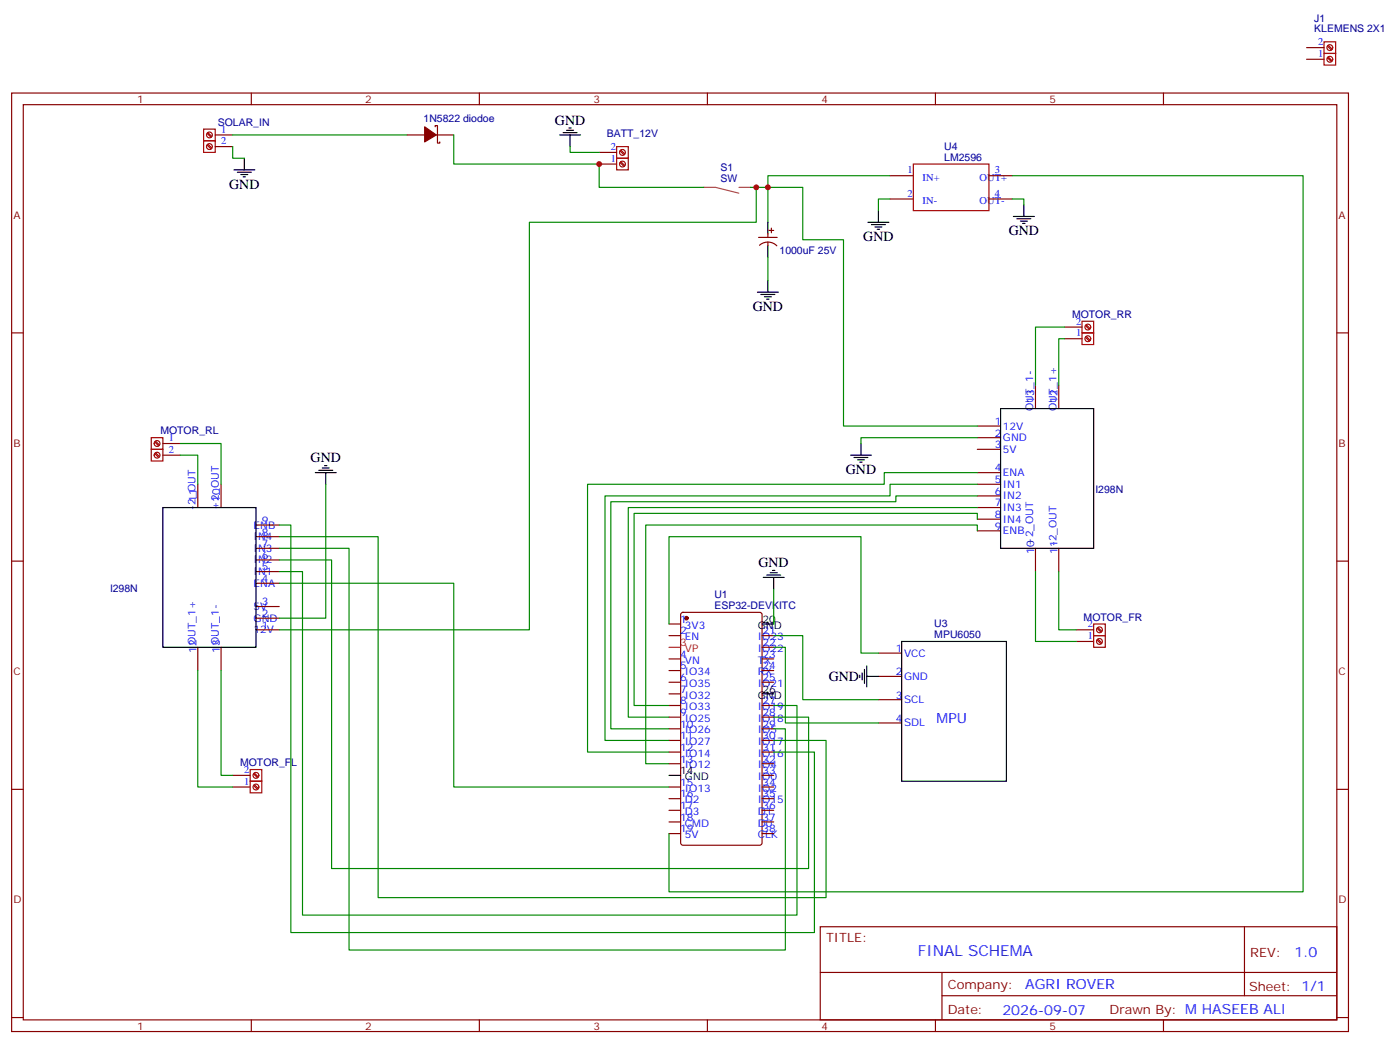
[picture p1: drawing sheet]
<svg xmlns="http://www.w3.org/2000/svg" width="424mm" height="316mm" viewBox="0 0 424 316" stroke-linecap="round" stroke-linejoin="round" font-family="sans-serif">
<g fill="none" stroke="#870000" stroke-width=".35">
<path d="M396.2 14.4h5.3M396.2 18h5.3M3.5 28.2h405.4v284.3h-405.4zM7.1 31.7h398.2v277.3h-398.2zM76.2 28.2v3.5M131.9 38.4v-.3h.7v5.3h.7v-.4M145.3 28.2v3.5M214.5 28.2v3.5M283.6 28.2v3.5M352.8 28.2v3.5M65.3 44.4h5.3M65.3 40.9h5.3"/>
<path d="M123.5 40.9h5.3M132.3 40.9h5.3M181.7 46.2h5.3M181.7 49.7h5.3M269.9 53.2h7M299.9 53.2h7M230 71.9h5.7M230.3 74.3a3.8 3.8 0 0 1 5.2 .2M232.8 70.9v1M232.8 73.3v1.1M233.2 69.8h1.4M233.9 69.1v1.4"/>
<path d="M269.9 60.3h7M299.9 60.3h7M322.8 99.1h5.3M3.5 100.9h3.6M314 116.7v7.1M321 116.7v7.1M322.8 102.6h5.3M405.3 100.9h3.6M49.4 137.9h5.3M49.4 134.4h5.3M296.3 136.1h7.1M296.3 132.6h7.1"/>
<path d="M296.3 129.1h7.1M60 146.7v7.1M67 146.7v7.1M77.6 159.1h7.1M296.3 157.3h7.1M296.3 153.8h7.1M296.3 150.2h7.1M296.3 146.7h7.1M296.3 143.2h7.1M3.5 170h3.6M77.6 162.6h7.1M77.6 166.1h7.1"/>
<path d="M77.6 169.7h7.1M77.6 173.2h7.1M77.6 176.7h7.1M296.3 160.8h7.1M314 166.1v7.1M321 166.1v7.1M405.3 170h3.6M60 196.1v7.1M67 196.1v7.1M77.6 190.8h7.1M77.6 183.8h7.1M77.6 187.3h7.1"/>
<path d="M202.8 189.1h3.6M202.8 192.6h3.6M202.8 199.6h3.6M206.6 185.7l.5-.2h23.3l.6 .5 .1 69.4-.5 .6-23.5 .1-.7-.5v-69.4zM231.1 192.6h3.5M231.1 199.6h3.5M231.1 196.1h3.5M266.3 197.9h7.1M326.3 190.8h5.3M326.3 194.3h5.3M202.8 203.2h3.6M202.8 206.7h3.6"/>
<path d="M202.8 210.2h3.6M202.8 213.7h3.6M202.8 217.3h3.6M231.1 203.2h3.5M231.1 206.7h3.5M231.1 213.7h3.5M231.1 217.3h3.5M266.3 204.9h7.1M266.3 212h7.1M266.3 219h7.1M3.5 239.1h3.6M70.6 238.4h5.2"/>
<path d="M70.6 234.9h5.2M202.8 220.8h3.6M202.8 224.3h3.6M202.8 227.9h3.6M202.8 231.4h3.6M202.8 238.4h3.6M231.1 220.8h3.5M231.1 224.3h3.5M231.1 227.9h3.5M231.1 231.4h3.5M231.1 238.4h3.5M231.1 234.9h3.5"/>
<path d="M405.3 239.1h3.6M202.8 242h3.6M202.8 245.5h3.6M202.8 249h3.6M202.8 252.6h3.6M231.1 242h3.5M231.1 245.5h3.5M231.1 249h3.5M231.1 252.6h3.5M248.7 280.8h156.6v28.2h-156.6zM248.7 294.6h156.5M285.6 294.6v14.1"/>
<path d="M377.3 280.8v20.9M3.5 308.3h3.6M76.2 309v3.5M145.3 309v3.5M214.5 309v3.5M283.6 309v3.5M285.6 301.7h119.6M352.8 309v3.5M405.3 308.3h3.6"/>
</g>
<g fill="#870000" stroke="#870000" stroke-width=".35">
<path d="M128.8 38.4l3.5 2.5-3.5 2.1z"/>
<circle cx="208.1" cy="187.3" r=".53"/>
</g>
<path d="M202.8 196.1h3.6" fill="none" stroke="#f00" stroke-width=".35"/>
<g fill="none" stroke="#000" stroke-width=".35">
<path d="M171.8 39.5h2.1M172.5 38.8h.7M70.9 51.5h6.4M72 52.2h4.2M73 52.9h2.1M73.7 53.6h.7M74.1 47.9v3.6M169.7 40.9h6.3M170.7 40.2h4.3M172.9 40.9v3.5M232.8 67.3v3.6M232.8 74.4v3.5"/>
<path d="M263.2 67.3h6.3M264.2 68.1h4.3M265.3 68.8h2.1M266 69.5h.7M266.3 63.8v3.5M307.3 65.6h6.3M308.3 66.3h4.3M309.4 67h2.1M310.1 67.7h.7M310.4 62.1v3.5M229.7 88.5h6.3M230.7 89.2h4.2"/>
<path d="M231.8 89.9h2.1M232.5 90.6h.7M232.8 85v3.5M257.9 137.9h6.3M258.9 138.6h4.3M260 139.3h2.1M261.1 134.4v3.5M303.4 123.8h28.2v42.3h-28.2zM49.4 153.8h28.2v42.3h-28.2zM95.6 143.2h6.4M96.7 142.5h4.2M97.7 141.8h2.1"/>
<path d="M98.4 141.1h.7M98.8 143.2v3.5M260.7 140h.7M231.4 174.9h6.4M232.5 174.2h4.2M233.5 173.5h2.2M234.2 172.8h.7M234.6 174.9v3.6M231.1 189.1h3.5M273.4 194.3h31.8v42.4h-31.8zM231.1 210.2h3.5M260.7 204.6v.7"/>
<path d="M261.4 203.9v2.1M262.1 202.8v4.2M262.8 204.9h3.5M262.8 201.8v6.3M202.8 234.9h3.6"/>
</g>
<g fill="none" stroke="#a10000" stroke-width=".35">
<path d="M401.5 12.7h3.5v3.5h-3.5zM401.5 16.2h3.5v3.5h-3.5zM402.5 14l1.2 1.1M402.5 17.5l1.2 1.2M402.7 13.7l1.2 1.2M402.7 17.3l1.2 1.1M61.7 39.1h3.6v3.6h-3.6zM61.7 42.7h3.6v3.5h-3.6zM62.8 44l1.2 1.1M62.8 40.4l1.2 1.2M63 43.7l1.2 1.2M63 40.2l1.2 1.1"/>
<path d="M187 44.4h3.5v3.5h-3.5zM187 47.9h3.5v3.6h-3.5zM188 45.7l1.2 1.2M188 49.2l1.2 1.2M188.2 45.5l1.2 1.1M188.2 49l1.2 1.2M276.9 49.7h23v14.1h-23zM328.1 97.3h3.5v3.6h-3.5zM329.1 98.6l1.2 1.2M329.4 98.4l1.2 1.2M328.1 100.9h3.5v3.5h-3.5zM329.1 102.2l1.2 1.1"/>
<path d="M329.4 101.9l1.2 1.2M45.9 136.1h3.5v3.6h-3.5zM45.9 132.6h3.5v3.5h-3.5zM46.9 137.4l1.2 1.2M46.9 133.9l1.2 1.2M47.2 137.2l1.2 1.2M47.2 133.7l1.2 1.1M331.6 189.1h3.5v3.5h-3.5zM331.6 192.6h3.5v3.5h-3.5zM332.6 190.4l1.2 1.1M332.6 193.9l1.2 1.2M332.9 190.1l1.2 1.2"/>
<path d="M332.9 193.6l1.2 1.2M75.8 233.2h3.6v3.5h-3.6zM75.8 236.7h3.6v3.5h-3.6zM76.9 234.5l1.2 1.1M76.9 238l1.2 1.1M77.1 234.2l1.2 1.2M77.1 237.7l1.2 1.2"/>
<circle cx="403.2" cy="14.4" r=".88"/>
<circle cx="403.2" cy="18" r=".88"/>
<circle cx="63.5" cy="44.4" r=".88"/>
<circle cx="63.5" cy="40.9" r=".88"/>
<circle cx="188.7" cy="49.7" r=".88"/>
<circle cx="188.7" cy="46.2" r=".88"/>
<circle cx="329.8" cy="99.1" r=".88"/>
<circle cx="329.8" cy="102.6" r=".88"/>
<circle cx="47.6" cy="137.9" r=".88"/>
<circle cx="47.6" cy="134.4" r=".88"/>
<circle cx="333.4" cy="194.3" r=".88"/>
<circle cx="333.4" cy="190.8" r=".88"/>
<circle cx="77.6" cy="234.9" r=".88"/>
<circle cx="77.6" cy="238.4" r=".88"/>
</g>
<path d="M213.4 56.8h3.5M217 56.8l7 1.7M224.1 56.8h3.4" fill="none" stroke="#a64a4a" stroke-width=".35"/>
<g fill="none" stroke="#008700" stroke-width=".35">
<path d="M70.6 44.4v3.5h3.5M70.6 40.9h52.9M137.6 40.9v8.8h44.1v7.1h31.7M172.9 44.4v1.8h8.8M227.5 56.8h5.3v10.5M229.3 56.8v10.5h-68.8v123.5h-75.8M269.9 53.2h-37.1v3.6h10.6v15.8h12.4v56.5h40.5M306.9 53.2h88.2v217h-192.3v-17.6M232.8 77.9v7.1M269.9 60.3h-3.6v3.5M306.9 60.3h3.5v1.8M322.8 99.1h-8.8v17.6"/>
<path d="M322.8 102.6h-1.8v14.1M54.7 137.9h5.3v8.8M54.7 134.4h12.3v12.3M296.3 132.6h-35.2v1.8M84.7 159.1h3.5v123.4h158.7v-54.6h-12.3M98.8 146.7v40.6h-14.1M296.3 143.2h-28.2v3.5h-89.9v81.2h24.6M296.3 146.7h-26.4v3.5h-86.5v74.1h19.4M296.3 150.2h-24.7v1.8h-86.4v68.8h17.6M296.3 153.8h-105.8v63.5h12.3M296.3 157.3v-1.8h-104v58.2h10.5M84.7 176.7h52.9v61.7h65.2"/>
<path d="M84.7 173.2h7v104h150v-63.5h-7.1M84.7 169.7h15.8v93.4h144.7v-45.8h-10.6M84.7 166.1h21.1v121.7h132.3v-67h-3.5M84.7 162.6h30v109.4h135.8v-47.7h-15.9M234.6 178.5v10.6M296.3 160.8v-1.7h-100.5v72.3h7M314 173.2v21.1h12.3M321 173.2v17.6h5.3M202.8 189.1v-26.5h58.3v35.3h5.2M234.6 196.1h3.5v22.9h28.2M234.6 192.6h8.8v19.4h22.9M60 203.2v35.2h10.6"/>
<path d="M67 203.2v31.7h3.6"/>
</g>
<g fill="#c00">
<circle cx="181.7" cy="49.7" r=".88"/>
<circle cx="232.8" cy="56.8" r=".88"/>
<circle cx="229.3" cy="56.8" r=".88"/>
</g>
<text font-size="4.6" fill="#00f" x="278.2" y="289.6">FINAL SCHEMA</text>
<g font-size="4.2">
<text x="168.3" y="37.8">GND</text>
<text x="69.5" y="57.1">GND</text>
<text x="305.9" y="71.2">GND</text>
<text x="261.8" y="73">GND</text>
<text x="228.2" y="94.2">GND</text>
<text x="94.2" y="140.1">GND</text>
<text x="256.5" y="143.5">GND</text>
<text x="230" y="171.7">GND</text>
<text x="251.3" y="206.3">GND</text>
</g>
<g font-size="4.2" fill="#00f">
<text x="284" y="219">MPU</text>
<text x="392.5" y="290">1.0</text>
<text x="310.9" y="299.6">AGRI ROVER</text>
<text x="304" y="307.4">2026-09-07</text>
</g>
<g font-size="3.9" fill="#800">
<text x="250.5" y="285.4">TITLE:</text>
<text x="379.1" y="290">REV:</text>
<text x="287.4" y="299.6">Company:</text>
<text x="378.7" y="300.2">Sheet: 1/1</text>
<text x="287.4" y="307.2">Date:</text>
<text x="336.4" y="307.3">Drawn By: M HASEEB ALI</text>
</g>
<g font-size="3.2" fill="#000080">
<text x="398.5" y="9.8">KLEMENS 2X1</text>
<text x="398.5" y="6.7">J1</text>
<text x="66" y="38.1">SOLAR_IN</text>
<text x="128.4" y="37">1N5822 diodoe</text>
<text x="184" y="41.6">BATT_12V</text>
<text x="286.3" y="45.5">U4</text>
<text x="218.5" y="51.8">S1</text>
<text x="286.3" y="48.6">LM2596</text>
<text x="218.5" y="55">SW</text>
<text x="236.4" y="77">1000uF 25V</text>
<text x="325" y="96.3">MOTOR_RR</text>
<text x="48.6" y="131.6">MOTOR_RL</text>
<text x="332.3" y="149.4">l298N</text>
<text x="33.5" y="179.2">l298N</text>
<text x="216.6" y="184.5">ESP32-DEVKITC</text>
<text x="216.6" y="181.3">U1</text>
<text x="283.3" y="190">U3</text>
<text x="328.6" y="188">MOTOR_FR</text>
<text x="283.3" y="193.3">MPU6050</text>
<text x="72.8" y="232.1">MOTOR_FL</text>
</g>
<g font-size="3.2" fill="#00f">
<text x="399.7" y="13.7">2</text>
<text x="399.7" y="17.3">1</text>
<text x="67" y="40.2">1</text>
<text x="67" y="43.7">2</text>
<text x="185.2" y="45.5">2</text>
<text x="185.2" y="49">1</text>
<text x="275.2" y="52.5">1</text>
<text x="301.6" y="52.5">3</text>
<text x="275.2" y="59.6">2</text>
<text x="279.8" y="54.8">IN+</text>
<text x="297" y="54.8">OUT+</text>
<text x="301.6" y="59.6">4</text>
<text x="279.8" y="61.9">IN-</text>
<text x="297" y="61.9">OUT-</text>
<text x="326.3" y="98.4">2</text>
<text x="326.3" y="101.9">1</text>
<text x="313.3" y="124.5" transform="rotate(-90 313.3 124.5)">OUT_1-</text>
<text x="313.6" y="122" transform="rotate(-90 313.6 122)">13</text>
<text x="320.3" y="124.5" transform="rotate(-90 320.3 124.5)">OUT_1+</text>
<text x="320.7" y="122" transform="rotate(-90 320.7 122)">12</text>
<text x="301.6" y="128.7">1</text>
<text x="304.1" y="130.1">12V</text>
<text x="51.2" y="137.2">2</text>
<text x="51.2" y="133.7">1</text>
<text x="301.6" y="135.8">3</text>
<text x="301.6" y="132.3">2</text>
<text x="304.1" y="137.2">5V</text>
<text x="304.1" y="133.7">GND</text>
<text x="301.6" y="142.8">4</text>
<text x="301.6" y="149.9">6</text>
<text x="301.6" y="146.4">5</text>
<text x="304.1" y="147.8">IN1</text>
<text x="304.1" y="144.3">ENA</text>
<text x="59.3" y="154.5" transform="rotate(-90 59.3 154.5)">-2_OUT</text>
<text x="59.6" y="152" transform="rotate(-90 59.6 152)">11</text>
<text x="66.3" y="154.5" transform="rotate(-90 66.3 154.5)">+2_OUT</text>
<text x="66.7" y="152" transform="rotate(-90 66.7 152)">10</text>
<text x="301.6" y="153.4">7</text>
<text x="304.1" y="154.8">IN3</text>
<text x="304.1" y="151.3">IN2</text>
<text x="76.9" y="160.1">ENB</text>
<text x="79.4" y="158.7">9</text>
<text x="301.6" y="160.5">9</text>
<text x="301.6" y="157">8</text>
<text x="304.1" y="161.9">ENB</text>
<text x="304.1" y="158.4">IN4</text>
<text x="76.9" y="163.7">IN4</text>
<text x="76.9" y="167.2">IN3</text>
<text x="79.4" y="162.2">8</text>
<text x="79.4" y="165.8">7</text>
<text x="313.3" y="165.4" transform="rotate(-90 313.3 165.4)">+2_OUT</text>
<text x="313.6" y="167.9" transform="rotate(-90 313.6 167.9)">10</text>
<text x="320.3" y="165.4" transform="rotate(-90 320.3 165.4)">-2_OUT</text>
<text x="320.7" y="167.9" transform="rotate(-90 320.7 167.9)">11</text>
<text x="76.9" y="170.7">IN2</text>
<text x="79.4" y="169.3">6</text>
<text x="79.4" y="172.8">5</text>
<text x="76.9" y="174.2">IN1</text>
<text x="76.9" y="177.8">ENA</text>
<text x="79.4" y="176.4">4</text>
<text x="76.9" y="184.8">5V</text>
<text x="79.4" y="183.4">3</text>
<text x="76.9" y="188.3">GND</text>
<text x="76.9" y="191.9">12V</text>
<text x="79.4" y="186.9">2</text>
<text x="79.4" y="190.5">1</text>
<text x="206.2" y="188.7">1</text>
<text x="207.7" y="190.5">3V3</text>
<text x="329.8" y="190.1">2</text>
<text x="59.3" y="195.4" transform="rotate(-90 59.3 195.4)">OUT_1+</text>
<text x="59.6" y="197.9" transform="rotate(-90 59.6 197.9)">12</text>
<text x="66.3" y="195.4" transform="rotate(-90 66.3 195.4)">OUT_1-</text>
<text x="66.7" y="197.9" transform="rotate(-90 66.7 197.9)">13</text>
<text x="206.2" y="192.2">2</text>
<text x="207.7" y="194">EN</text>
<text x="229.8" y="194">IO23</text>
<text x="229.8" y="197.5">IO22</text>
<text x="231.2" y="192.2">21</text>
<text x="231.2" y="195.8">22</text>
<text x="271.6" y="197.5">1</text>
<text x="329.8" y="193.6">1</text>
<text x="206.2" y="199.3">4</text>
<text x="206.2" y="202.8">5</text>
<text x="207.7" y="201">VN</text>
<text x="229.8" y="201">TX</text>
<text x="231.2" y="199.3">23</text>
<text x="231.2" y="202.8">24</text>
<text x="274.1" y="198.9">VCC</text>
<text x="206.2" y="206.3">6</text>
<text x="206.2" y="209.9">7</text>
<text x="207.7" y="204.6">IO34</text>
<text x="207.7" y="208.1">IO35</text>
<text x="229.8" y="204.6">RX</text>
<text x="229.8" y="208.1">IO21</text>
<text x="231.2" y="206.3">25</text>
<text x="271.6" y="204.6">2</text>
<text x="274.1" y="206">GND</text>
<text x="206.2" y="213.4">8</text>
<text x="207.7" y="211.6">IO32</text>
<text x="207.7" y="215.2">IO33</text>
<text x="229.8" y="215.2">IO19</text>
<text x="231.2" y="213.4">27</text>
<text x="271.6" y="211.6">3</text>
<text x="274.1" y="213">SCL</text>
<text x="206.2" y="216.9">9</text>
<text x="206.2" y="220.5">10</text>
<text x="207.7" y="218.7">IO25</text>
<text x="229.8" y="218.7">IO18</text>
<text x="231.2" y="216.9">28</text>
<text x="231.2" y="220.5">29</text>
<text x="271.6" y="218.7">4</text>
<text x="274.1" y="220.1">SDL</text>
<text x="206.2" y="224">11</text>
<text x="206.2" y="227.5">12</text>
<text x="207.7" y="222.2">IO26</text>
<text x="207.7" y="225.7">IO27</text>
<text x="229.8" y="222.2">IO5</text>
<text x="229.8" y="225.7">IO17</text>
<text x="231.2" y="224">30</text>
<text x="231.2" y="227.5">31</text>
<text x="206.2" y="231">13</text>
<text x="207.7" y="229.3">IO14</text>
<text x="207.7" y="232.8">IO12</text>
<text x="229.8" y="229.3">IO16</text>
<text x="229.8" y="232.8">IO4</text>
<text x="231.2" y="231">32</text>
<text x="74.1" y="234.2">2</text>
<text x="74.1" y="237.7">1</text>
<text x="206.2" y="238.1">15</text>
<text x="207.7" y="239.9">IO13</text>
<text x="229.8" y="236.3">IO0</text>
<text x="229.8" y="239.9">IO2</text>
<text x="231.2" y="234.6">33</text>
<text x="231.2" y="238.1">34</text>
<text x="206.2" y="241.6">16</text>
<text x="206.2" y="245.1">17</text>
<text x="207.7" y="243.4">D2</text>
<text x="229.8" y="243.4">IO15</text>
<text x="231.2" y="241.6">35</text>
<text x="231.2" y="245.1">36</text>
<text x="206.2" y="248.7">18</text>
<text x="207.7" y="246.9">D3</text>
<text x="207.7" y="250.4">CMD</text>
<text x="229.8" y="246.9">D1</text>
<text x="229.8" y="250.4">D0</text>
<text x="231.2" y="248.7">37</text>
<text x="206.2" y="252.2">19</text>
<text x="207.7" y="254">5V</text>
<text x="229.8" y="254">CLK</text>
<text x="231.2" y="252.2">38</text>
</g>
<g font-size="3.2" fill="#800">
<text x="41.6" y="31.2">1</text>
<text x="110.8" y="31.2">2</text>
<text x="179.9" y="31.2">3</text>
<text x="249.1" y="31.2">4</text>
<text x="318.2" y="31.2">5</text>
<text x="4.1" y="66.3">A</text>
<text x="405.9" y="66.3">A</text>
<text x="4.1" y="135.4">B</text>
<text x="405.9" y="135.4">B</text>
<text x="4.1" y="204.6">C</text>
<text x="405.9" y="204.6">C</text>
<text x="4.1" y="273.7">D</text>
<text x="405.9" y="273.7">D</text>
<text x="41.6" y="312">1</text>
<text x="110.8" y="312">2</text>
<text x="179.9" y="312">3</text>
<text x="249.1" y="312">4</text>
<text x="318.2" y="312">5</text>
</g>
<g font-size="3.2">
<text x="229.8" y="190.5">GND</text>
<text x="231.2" y="188.7">20</text>
<text x="231.2" y="209.9">26</text>
<text x="229.8" y="211.6">GND</text>
<text x="206.2" y="234.6">14</text>
<text x="207.7" y="236.3">GND</text>
</g>
<g font-size="3.2" fill="#f00">
<text x="206.2" y="195.8">3</text>
<text x="207.7" y="197.5">VP</text>
</g>
</svg>
